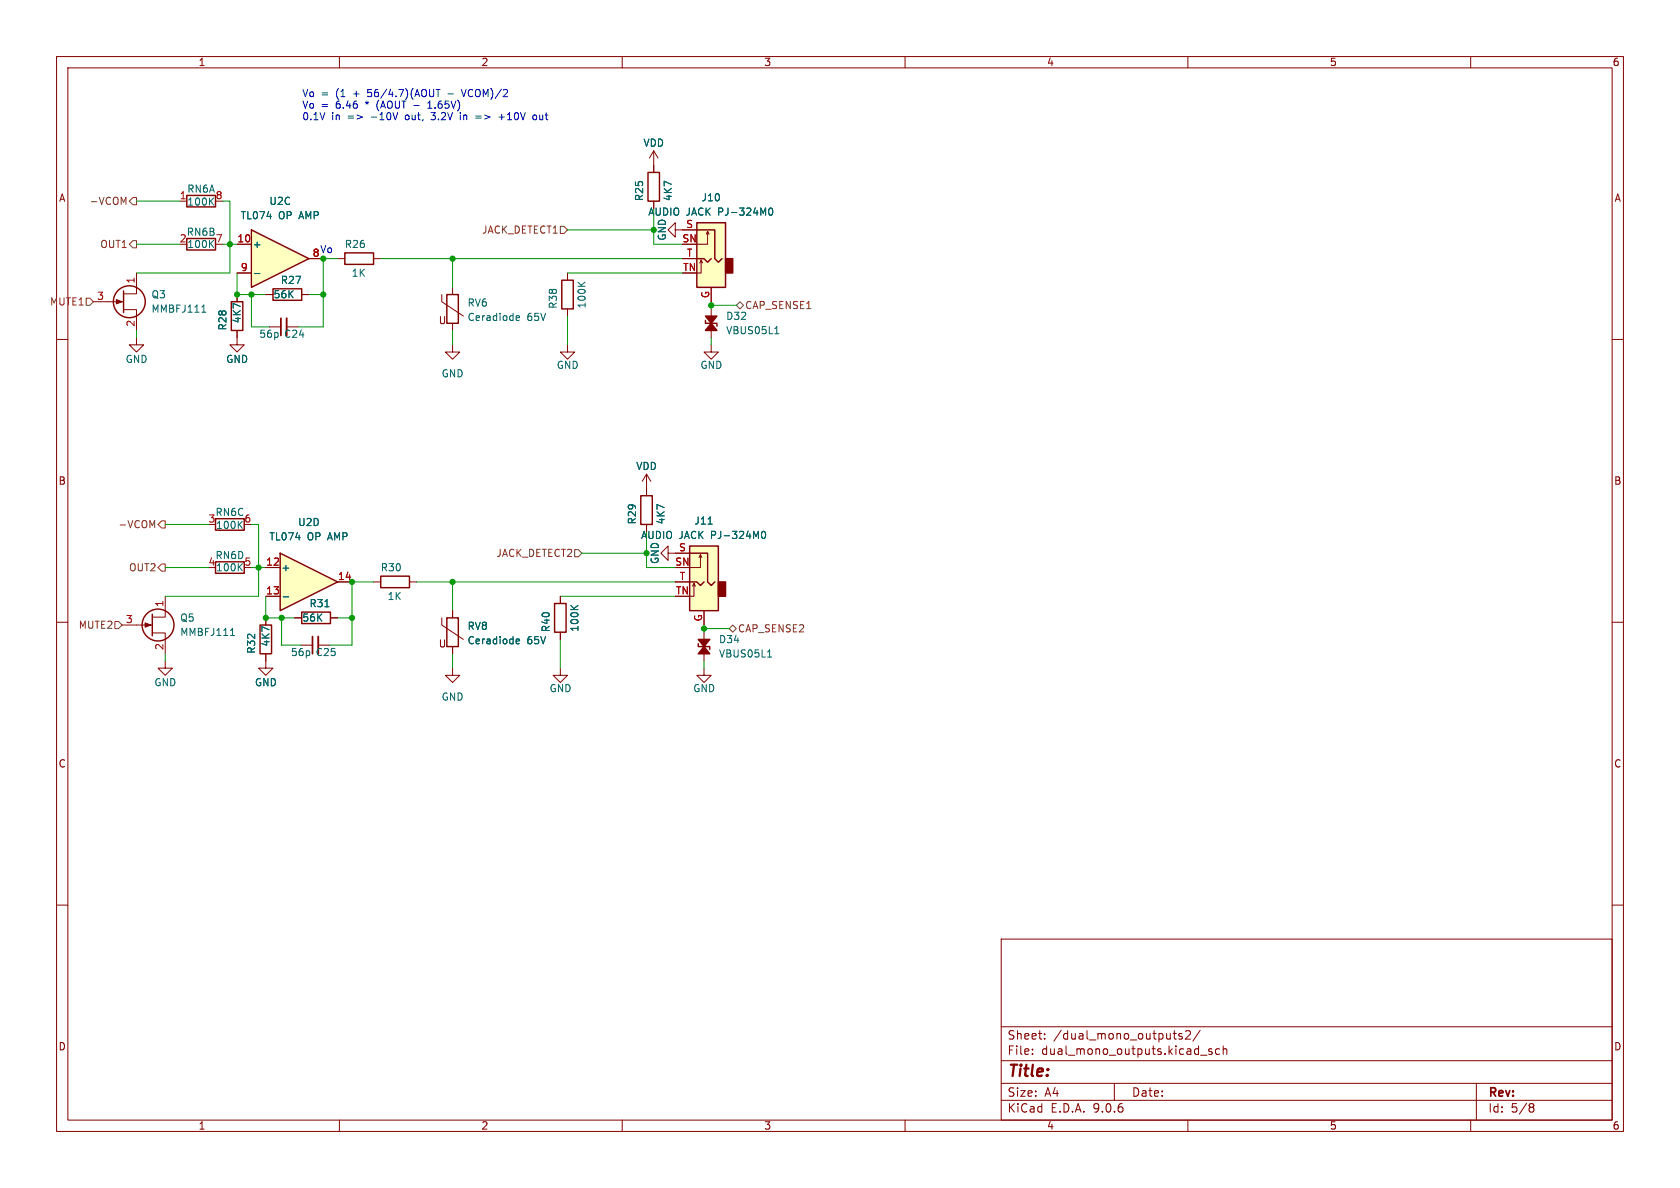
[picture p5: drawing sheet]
<svg xmlns="http://www.w3.org/2000/svg" width="297mm" height="210mm" viewBox="0 0 297 210" stroke-linecap="round" stroke-linejoin="round" font-family="sans-serif">
<g fill="none" stroke="#840000" stroke-width=".18">
<path d="M10 10h277v190h-277zM12 12h273v186h-273zM60 10v2M110 10v2M160 10v2M210 10v2M260 10v2M41.9 52.1v1.2M41.9 58.4v1.3M47.6 57.8h2.1M50.7 57.8h2M78.1 52.1v1.2l3.8 2.6"/>
<path d="M80 50.8v1.3M80 57.2v1.2M100.3 48.3v1.2M100.3 54.6v1.3M119.4 40.6v1.3l-1.3-1.3 1.3-1.2v1.2h1.2M10 60h2M80 61v1.2h1.3l-1.3 1.3-1.3-1.3h1.3M285 60h2M114.3 83.8l-.8 1.3M114.3 83.8l.8 1.3M114.3 83.8v3.8M114.3 92.7v1.3"/>
<path d="M10 110h2M285 110h2M10 160h2M177 166h108v32h-108zM285 160h2M60 198v2M110 198v2M160 198v2M177 194.5h108M177 191.5h108M177 187.5h108M177 181.5h108"/>
<path d="M182.5 186.3v.1M182.5 185.5v.1M184.7 183.6v.1M184.7 182.8v.1M197 191.5v3M207.4 182.7h.6M207.6 183.5l.4 .2M209 182.8l-.4-.1-.2 .2 .1 .2 .5 .2v.3h-.6M209.6 182.3l.6-.1 .2 .1 .1 .3-1 1.1h1M210 198v2M212.2 182.1l-1.3 2M212.2 186.5h1.2"/>
<path d="M214.2 185.5l-.3-.1-.2 .2v.2l.5 .2v.3h-.5M215.6 185.5l-.4-.1-.3 .3v.4l.1 .2h.6M216.2 185.5l.3-.1 .3 .1 .1 .9M216.2 184.9v1.5M260 198v2M261 191.5v6.5M270.6 195.1l.4 .1 .2 .2-.3 .3M270.6 195.7h.3M270.9 195.7l.2 .2 .1 .4-.2 .2-.4 .1"/>
</g>
<path d="M49.7 56.3v3" fill="none" stroke="#840000" stroke-width=".3"/>
<path d="M50.7 56.3v3" fill="none" stroke="#840000" stroke-width=".33"/>
<path d="M40.9 53.3h2v5.1h-2zM79 52.1h2v5.1h-2zM99.3 49.5h2v5.1h-2zM113.3 87.6h2v5.1h-2z" fill="none" stroke="#840000" stroke-width=".25"/>
<path d="M91.2 56.5l.2 .2 .4-.1M91.2 56l.2-.2h.3l.2 .2v.1l-.7 .1M102.2 49.9l.7 .7M103.4 49.9l-.7 .5" fill="none" stroke="#006464" stroke-width=".18"/>
<path d="M121.9 96.5h5.1v11.5h-5.1z" fill="#ffffc2"/>
<path d="M127 102.9h1.3v2.5h-1.3z" fill="#840000" stroke="#840000" stroke-width=".25"/>
<path d="M121.9 96.5h5.1v11.5h-5.1zM121.9 97.8h3.2v5.1l.6 .6 .7-.6M46 110.5h2v5.1h-2zM121.9 102.9h1.3l.6 .6 .7-.6" fill="none" stroke="#840000" stroke-width=".25"/>
<path d="M118.1 97.8v1.3l-1.3-1.3 1.3-1.3v1.3h3.8M123.8 98l-.2 .6M124.1 98.6l-.3-.6v2.3h-1.9M47 115.6v2.5h1.3l-1.3 1.3-1.3-1.3h1.3M47 109.2v1.3M119.4 102.9h2.5M122.7 103.1l-.3 .5M122.9 103.6l-.2-.5v2.3h-.8M124.5 108v2.5" fill="none" stroke="#840000" stroke-width=".18"/>
<path d="M125.2 92.7h.7M134.7 94l.2-.1a.68 .68 0 0 1 .5 .7 .68 .68 0 0 1-.5 .6l-.2-.1-.1-.4z" fill="none" stroke="#006464" stroke-width=".18"/>
<path d="M123.2 39.4h5.1v11.4h-5.1z" fill="#ffffc2"/>
<path d="M128.3 45.7h1.2v2.6h-1.2z" fill="#840000" stroke="#840000" stroke-width=".25"/>
<path d="M123.2 39.4h5.1v11.4h-5.1zM48.3 51.1h5v2h-5zM123.2 45.7h1.3l.6 .7 .6-.7M123.2 40.6h3.2v5.1l.6 .7 .6-.7" fill="none" stroke="#840000" stroke-width=".25"/>
<path d="M47 52.1h1.3M53.3 52.1h1.3M120.6 40.6h2.6M120.6 45.7h2.6M124 46l-.3 .5M124.2 46.5l-.2-.5v2.3h-.8M125.1 40.9l-.3 .5M125.3 41.4l-.2-.5v2.3h-1.9M125.7 50.8v2.5M53.2 114h2M56.3 114h2" fill="none" stroke="#840000" stroke-width=".18"/>
<path d="M136 36.9l.2-.1a.68 .68 0 0 1 .4 .6 .68 .68 0 0 1-.4 .6l-.2-.1-.1-.3z" fill="none" stroke="#006464" stroke-width=".18"/>
<path d="M55.2 112.5v3.1" fill="none" stroke="#840000" stroke-width=".3"/>
<path d="M56.3 112.5v3.1" fill="none" stroke="#840000" stroke-width=".33"/>
<path d="M44.4 40.6l10.2 5.1-10.2 5.1z" fill="#ffffc2"/>
<g fill="none" stroke="#840000" stroke-width=".25">
<path d="M21.8 51.4v3.8M44.4 40.6l10.2 5.1-10.2 5.1zM38.1 91.7h5.1v2h-5.1zM38.1 99.3h5.1v2h-5.1z"/>
<circle cx="22.9" cy="53.3" r="2.82"/>
</g>
<path d="M16.5 53.3h5.3M21.8 54.7h2.3v3.7M24.1 48.3v3.6h-2.3M24.1 59.7v1.3h1.3l-1.3 1.2-1.2-1.2h1.2M41.9 43.2h2.5M41.9 48.3h2.5M54.6 45.7h2.5" fill="none" stroke="#840000" stroke-width=".18"/>
<path d="M35.7 55.2h.7M35.9 54.1l.1-.2v1.3M45 48.4h.9M42.3 92.7l.5 .7M42.8 92.1l-.7 .8M42.8 99.6l-.7 .8M42.3 100.2l.5 .7" fill="none" stroke="#006464" stroke-width=".18"/>
<path d="M20.6 53l1 .3-1 .4z" fill="#840000" stroke="#840000" stroke-width=".18"/>
<path d="M49.5 97.8l10.2 5.1-10.2 5.1z" fill="#ffffc2"/>
<g fill="none" stroke="#840000" stroke-width=".25">
<path d="M33 34.5h5.1v2.1h-5.1zM114.6 30.5h2v5.1h-2zM33 42.2h5.1v2h-5.1zM61 44.7h5v2h-5zM124.7 56.6v.6h2v.5M49.5 97.8l10.2 5.1-10.2 5.1zM26.9 108.6v3.8M53.3 108.2h5.1v2h-5.1zM67.3 101.9h5.1v2h-5.1zM79 109.2h2v5.1h-2zM98 106.7h2.1v5.1h-2.1zM123.4 113.8v.5h2.1v.5"/>
<circle cx="27.9" cy="110.5" r="2.82"/>
</g>
<g fill="none" stroke="#840000" stroke-width=".18">
<path d="M31.7 35.6h1.3M115.6 26.7v3.8M115.6 35.6v1.2M115.6 26.7l-.8 1.2M115.6 26.7l.7 1.2M41.9 58.4v2.6h1.3l-1.3 1.2-1.3-1.2h1.3M41.9 52.1v1.2M41.9 43.2h2.5M41.9 48.3h2.5M47 52.1h1.3M53.3 52.1h1.3M54.6 45.7h2.5"/>
<path d="M59.7 45.7h1.3M66 45.7h1.3M120.6 45.7h2.6M120.6 40.6h2.6M125.7 50.8v2.5M125.7 54.6v5.1M100.3 61v1.2h1.3l-1.3 1.3-1.2-1.3h1.2M125.7 61v1.2h1.3l-1.3 1.3-1.2-1.3h1.2M114.3 86.4v1.2M114.3 92.7v1.3M119.4 97.8h2.5M21.6 110.5h5.3"/>
<path d="M26.9 111.9h2.3v3.7M29.2 105.4v3.7h-2.3M29.2 116.8v1.3h1.3l-1.3 1.3-1.3-1.3h1.3M47 100.3h2.5M47 105.4h2.5M47 109.2v1.3M47 115.6v1.2M52.1 109.2h1.2M58.4 109.2h1.3M59.7 102.9h2.5M66 102.9h1.3M72.4 102.9h1.3"/>
<path d="M78.1 109.2v1.3l3.8 2.5M80 118.1v1.3h1.3l-1.3 1.3-1.3-1.3h1.3M80 108v1.2M80 114.3v1.3M99.1 118.1v1.3h1.2l-1.2 1.3-1.3-1.3h1.3M99.1 105.4v1.3M99.1 111.8v1.2M119.4 102.9h2.5M124.5 118.1v1.3h1.2l-1.2 1.3-1.3-1.3h1.3M124.5 108v2.5M124.5 111.8v5"/>
</g>
<g fill="none" stroke="#006464" stroke-width=".18">
<path d="M37.2 35.5l.6 .8M37.8 35l-.8 .7M136 36.9l.2-.1a.68 .68 0 0 1 .4 .6 .68 .68 0 0 1-.4 .6l-.2-.1-.1-.3zM37.2 43l.6 .8M37.8 42.5l-.8 .7M45 48.4h.9M137 59h.7M137.2 57.9l.1-.2v1.3M125.2 92.7h.7M134.7 94l.2-.1a.68 .68 0 0 1 .5 .7 .68 .68 0 0 1-.5 .6l-.2-.1-.1-.4zM40.8 112.3h.7M41 111.3l.1-.2v1.2"/>
<path d="M50.1 105.5h.9M57.4 107.3h.8M91.2 113.6l.2 .2 .4-.1M91.2 113.1l.2-.1h.3l.2 .1v.2l-.7 .1M100.9 107l.7 .8M102.2 107l-.7 .6M135.7 116.1h.7M135.9 115.1l.2-.2v1.2"/>
</g>
<path d="M25.7 110.1l1 .4-1 .4z" fill="#840000" stroke="#840000" stroke-width=".18"/>
<g fill="#840000" stroke="#840000" stroke-width=".25">
<path d="M124.5 114.3l1 1.3h-2.1z"/>
<path d="M123.4 113h2.1l-1 1.3z"/>
<path d="M125.7 57.2l1 1.2h-2z"/>
<path d="M124.7 55.9h2l-1 1.3z"/>
</g>
<path d="M21.8 35.8l.5-.9v1.2M23.5 34.9h.6v1.3h-.6l-.6-.6zM15.2 52.7h.7l.6 .6-.6 .7h-.7zM23.5 42.5h.6v1.3h-.6l-.6-.6zM99.1 40h.6l.6 .6-.6 .7h-.6zM130.2 54l.6-.7 .6 .7-.6 .6zM26.9 92.9l.4-.9v1.3M27.9 92.7l.7-.6h.6v1.2h-.6zM28.6 99.7h.6v1.3h-.6l-.7-.7zM101.6 97.2h.6l.7 .6-.7 .6h-.6zM20.3 109.9h.7l.6 .6-.6 .6h-.7zM128.9 111.1l.6-.6 .7 .6-.7 .7z" fill="none" stroke="#725600" stroke-width=".18"/>
<g fill="none" stroke="#009600" stroke-width=".18">
<path d="M24.1 35.6h7.6M39.4 35.6h1.2v12.7h-16.5M115.6 36.8v6.4h5M24.1 58.4v1.3M24.1 43.2h7.6M39.4 43.2h2.5M41.9 48.3v3.8h5.1M44.4 52.1v5.7h3.2M54.6 52.1h2.5M59.7 45.7h-2.6v12.1h-4.4M67.3 45.7h53.3M80 45.7v5.1"/>
<path d="M80 58.4v2.6M100.3 48.3h20.3M100.3 55.9v5.1M100.3 40.6h15.3M125.7 53.3v1.3M125.7 59.7v1.3M125.7 54h4.5M29.2 92.7h7.6M44.4 92.7h1.3v12.7h-16.5M102.9 97.8h11.4M114.3 94v6.3h5.1M29.2 100.3h7.6"/>
<path d="M29.2 115.6v1.2M44.4 100.3h2.6M47 105.4v3.8h5.1M49.8 109.2v4.8h3.4M59.7 109.2h2.5M66 102.9h-3.8v11.1h-3.9M73.7 102.9h45.7M80 102.9v5.1M80 115.6v2.5M99.1 105.4h20.3M99.1 113v5.1M124.5 110.5v1.3"/>
<path d="M124.5 116.8v1.3M124.5 111.1h4.4"/>
</g>
<g fill="none" stroke="#0000c2" stroke-width=".18">
<path d="M70.3 19.9l-.4 1.3M75.6 19.1h.8M76 17.9v1.2M77.1 15.8h.7M77.4 15.8v1.3M79.2 16.6h1M81.6 15.8l.4 1.3M76.2 21.1l.2 .1M81.4 20.3v.9M84.1 20.5h1M84.1 20.9h1M88.2 20.7h1"/>
<path d="M88.7 20.2v1M94.3 20.5l.1-.2 .4 .2 .1 .4-.2 .2-.3 .1-.1-.1z"/>
</g>
<g fill="#009600" stroke="#009600" stroke-width=".18">
<circle cx="57.1" cy="45.7" r=".46"/>
<circle cx="80" cy="45.7" r=".46"/>
<circle cx="115.6" cy="40.6" r=".46"/>
<circle cx="57.1" cy="52.1" r=".46"/>
<circle cx="125.7" cy="54" r=".46"/>
<circle cx="47" cy="109.2" r=".46"/>
<circle cx="49.8" cy="109.2" r=".46"/>
<circle cx="45.7" cy="100.3" r=".46"/>
<circle cx="62.2" cy="109.2" r=".46"/>
<circle cx="44.4" cy="52.1" r=".46"/>
<circle cx="40.6" cy="43.2" r=".46"/>
<circle cx="41.9" cy="52.1" r=".46"/>
<circle cx="114.3" cy="97.8" r=".46"/>
<circle cx="62.2" cy="102.9" r=".46"/>
<circle cx="124.5" cy="111.1" r=".46"/>
<circle cx="80" cy="102.9" r=".46"/>
</g>
<text font-size="2.8" fill="#840000" x="178" y="190.9">Title:</text>
<g font-size="2.1" fill="#840000">
<text x="178" y="184">Sheet:</text>
<text x="186.2" y="184">/dual_mono_outputs2/</text>
<text x="178" y="186.7">File:</text>
<text x="184.1" y="186.7">dual_mono_outputs.kicad_sch</text>
<text x="178" y="196.9">KiCad</text>
<text x="178" y="194.1">Size:</text>
<text x="184.7" y="194.1">A4</text>
<text x="185.7" y="196.9">E.D.A.</text>
<text x="193.3" y="196.9">9.0.6</text>
<text x="200" y="194.1">Date:</text>
<text x="263" y="194.3">Rev:</text>
<text x="263" y="196.9">Id:</text>
<text x="267.1" y="196.9">5/8</text>
</g>
<g font-size="1.8" fill="#840000">
<text x="35" y="11.9">1</text>
<text x="85" y="11.9">2</text>
<text x="135" y="11.9">3</text>
<text x="185" y="11.9">4</text>
<text x="235" y="11.9">5</text>
<text x="285" y="11.9">6</text>
<text x="10.3" y="35.9">A</text>
<text x="285.3" y="35.9">A</text>
<text x="77.5" y="57.5">U</text>
<text x="10.3" y="85.9">B</text>
<text x="285.3" y="85.9">B</text>
<text x="77.5" y="114.7">U</text>
<text x="10.3" y="135.9">C</text>
<text x="285.3" y="135.9">C</text>
<text x="10.3" y="185.9">D</text>
<text x="285.3" y="185.9">D</text>
<text x="35" y="199.9">1</text>
<text x="85" y="199.9">2</text>
<text x="135" y="199.9">3</text>
<text x="185" y="199.9">4</text>
<text x="235" y="199.9">5</text>
<text x="285" y="199.9">6</text>
</g>
<g font-size="1.8" fill="#0000c2">
<text x="53.3" y="17.3">Vo</text>
<text x="56.7" y="17.3">=</text>
<text x="59.5" y="17.3">(1</text>
<text x="62.7" y="17.3">+</text>
<text x="65.5" y="17.3">56/4.7)(AOUT</text>
<text x="82.6" y="17.3">VCOM)/2</text>
<text x="53.3" y="19.3">Vo</text>
<text x="53.3" y="21.3">0.1V</text>
<text x="56.7" y="19.3">=</text>
<text x="58.6" y="21.3">in</text>
<text x="59.5" y="19.3">6.46</text>
<text x="61.5" y="21.3">=&gt;</text>
<text x="64.9" y="19.3">*</text>
<text x="65.9" y="21.3">-10V</text>
<text x="67" y="19.3">(AOUT -</text>
<text x="72.1" y="21.3">out,</text>
<text x="76.5" y="19.3">1.65V)</text>
<text x="76.9" y="21.3">3.2V</text>
<text x="82.2" y="21.3">in</text>
<text x="85.1" y="21.3">=&gt;</text>
<text x="89.4" y="21.3">+10V</text>
<text x="95.7" y="21.3">out</text>
<text x="56.5" y="44.8">Vo</text>
</g>
<g font-size="1.8" fill="#006464">
<text x="113.7" y="26.1">VDD</text>
<text x="33" y="34.3">RN6A</text>
<text x="113.9" y="35.7" transform="rotate(-90 113.9 35.7)">R25</text>
<text x="119" y="35.7" transform="rotate(-90 119 35.7)">4K7</text>
<text x="123.9" y="35.8">J10</text>
<text x="32.9" y="41.9">RN6B</text>
<text x="33" y="36.6">100K</text>
<text x="42.4" y="39">TL074</text>
<text x="47.5" y="36.4">U2C</text>
<text x="49.2" y="39">OP AMP</text>
<text x="114.5" y="38.3">AUDIO JACK</text>
<text x="127.1" y="38.3">PJ-324M0</text>
<text x="33" y="44">100K</text>
<text x="38" y="42.9">7</text>
<text x="44.6" y="44">+</text>
<text x="60.9" y="44">R26</text>
<text x="117.9" y="42.6" transform="rotate(-90 117.9 42.6)">GND</text>
<text x="26.7" y="52.9">Q3</text>
<text x="48.3" y="52.9">56K</text>
<text x="49.5" y="50.4">R27</text>
<text x="62.1" y="49.1">1K</text>
<text x="26.7" y="55.5">MMBFJ111</text>
<text x="40.2" y="58.5" transform="rotate(-90 40.2 58.5)">R28</text>
<text x="42.8" y="57.2" transform="rotate(-90 42.8 57.2)">4K7</text>
<text x="45.7" y="59.9">56p</text>
<text x="50.1" y="59.9">C24</text>
<text x="82.6" y="54.4">RV6</text>
<text x="82.6" y="56.9">Ceradiode</text>
<text x="93.2" y="56.9">65V</text>
<text x="98.7" y="54.7" transform="rotate(-90 98.7 54.7)">R38</text>
<text x="103.7" y="54.6" transform="rotate(-90 103.7 54.6)">100K</text>
<text x="128.3" y="56.7">D32</text>
<text x="128.3" y="59.3">VBUS05L1</text>
<text x="22.1" y="64.4">GND</text>
<text x="39.9" y="64.4">GND</text>
<text x="98.3" y="65.4">GND</text>
<text x="123.7" y="65.4">GND</text>
<text x="78" y="66.9">GND</text>
<text x="112.4" y="83.3">VDD</text>
<text x="38" y="91.4">RN6C</text>
<text x="38.1" y="93.7">100K</text>
<text x="43.1" y="92.5">6</text>
<text x="47.5" y="95.7">TL074</text>
<text x="52.6" y="93.2">U2D</text>
<text x="54.3" y="95.7">OP AMP</text>
<text x="112.6" y="92.8" transform="rotate(-90 112.6 92.8)">R29</text>
<text x="113.2" y="95.5">AUDIO JACK</text>
<text x="117.7" y="92.8" transform="rotate(-90 117.7 92.8)">4K7</text>
<text x="122.7" y="92.9">J11</text>
<text x="125.8" y="95.5">PJ-324M0</text>
<text x="38" y="99">RN6D</text>
<text x="38.1" y="101.2">100K</text>
<text x="43.1" y="100.1">5</text>
<text x="49.7" y="101.2">+</text>
<text x="67.2" y="101.2">R30</text>
<text x="116.7" y="99.8" transform="rotate(-90 116.7 99.8)">GND</text>
<text x="54.6" y="107.5">R31</text>
<text x="68.4" y="106.3">1K</text>
<text x="31.8" y="112.6">MMBFJ111</text>
<text x="31.8" y="110.1">Q5</text>
<text x="53.3" y="110.1">56K</text>
<text x="82.6" y="111.5">RV8</text>
<text x="97.4" y="111.9" transform="rotate(-90 97.4 111.9)">R40</text>
<text x="102.5" y="111.8" transform="rotate(-90 102.5 111.8)">100K</text>
<text x="127" y="113.9">D34</text>
<text x="45.3" y="115.7" transform="rotate(-90 45.3 115.7)">R32</text>
<text x="47.9" y="114.4" transform="rotate(-90 47.9 114.4)">4K7</text>
<text x="51.3" y="116.2">56p</text>
<text x="55.7" y="116.2">C25</text>
<text x="82.6" y="114.1">Ceradiode</text>
<text x="93.2" y="114.1">65V</text>
<text x="127" y="116.4">VBUS05L1</text>
<text x="27.2" y="121.5">GND</text>
<text x="45" y="121.5">GND</text>
<text x="78" y="124.1">GND</text>
<text x="97.1" y="122.6">GND</text>
<text x="122.5" y="122.6">GND</text>
</g>
<g font-size="1.8" fill="#a90000">
<text x="31.7" y="35.3">1</text>
<text x="38" y="35.3">8</text>
<text x="121.2" y="40.4">S</text>
<text x="31.7" y="42.9">2</text>
<text x="41.9" y="42.9">10</text>
<text x="55.2" y="45.5">8</text>
<text x="120.5" y="42.9">SN</text>
<text x="121.3" y="45.5">T</text>
<text x="17.1" y="53.1">3</text>
<text x="23.9" y="50.2" transform="rotate(-90 23.9 50.2)">1</text>
<text x="42.5" y="48">9</text>
<text x="120.7" y="48">TN</text>
<text x="125.5" y="52.8" transform="rotate(-90 125.5 52.8)">G</text>
<text x="23.9" y="57.9" transform="rotate(-90 23.9 57.9)">2</text>
<text x="36.8" y="92.5">3</text>
<text x="36.8" y="100.1">4</text>
<text x="46.9" y="100.1">12</text>
<text x="119.3" y="100.1">SN</text>
<text x="119.9" y="97.5">S</text>
<text x="29" y="107.4" transform="rotate(-90 29 107.4)">1</text>
<text x="46.9" y="105.2">13</text>
<text x="59.6" y="102.6">14</text>
<text x="119.4" y="105.2">TN</text>
<text x="120.1" y="102.6">T</text>
<text x="22.2" y="110.2">3</text>
<text x="124.2" y="110" transform="rotate(-90 124.2 110)">G</text>
<text x="29" y="115" transform="rotate(-90 29 115)">2</text>
</g>
<g font-size="1.8" fill="#725600">
<text x="15.8" y="36.4">-VCOM</text>
<text x="85.1" y="41.5">JACK_DETECT1</text>
<text x="17.6" y="44">OUT1</text>
<text x="8.7" y="54.2">MUTE1</text>
<text x="131.6" y="54.8">CAP_SENSE1</text>
<text x="20.8" y="93.6">-VCOM</text>
<text x="22.7" y="101.2">OUT2</text>
<text x="87.7" y="98.7">JACK_DETECT2</text>
<text x="13.8" y="111.4">MUTE2</text>
<text x="130.4" y="112">CAP_SENSE2</text>
</g>
</svg>
